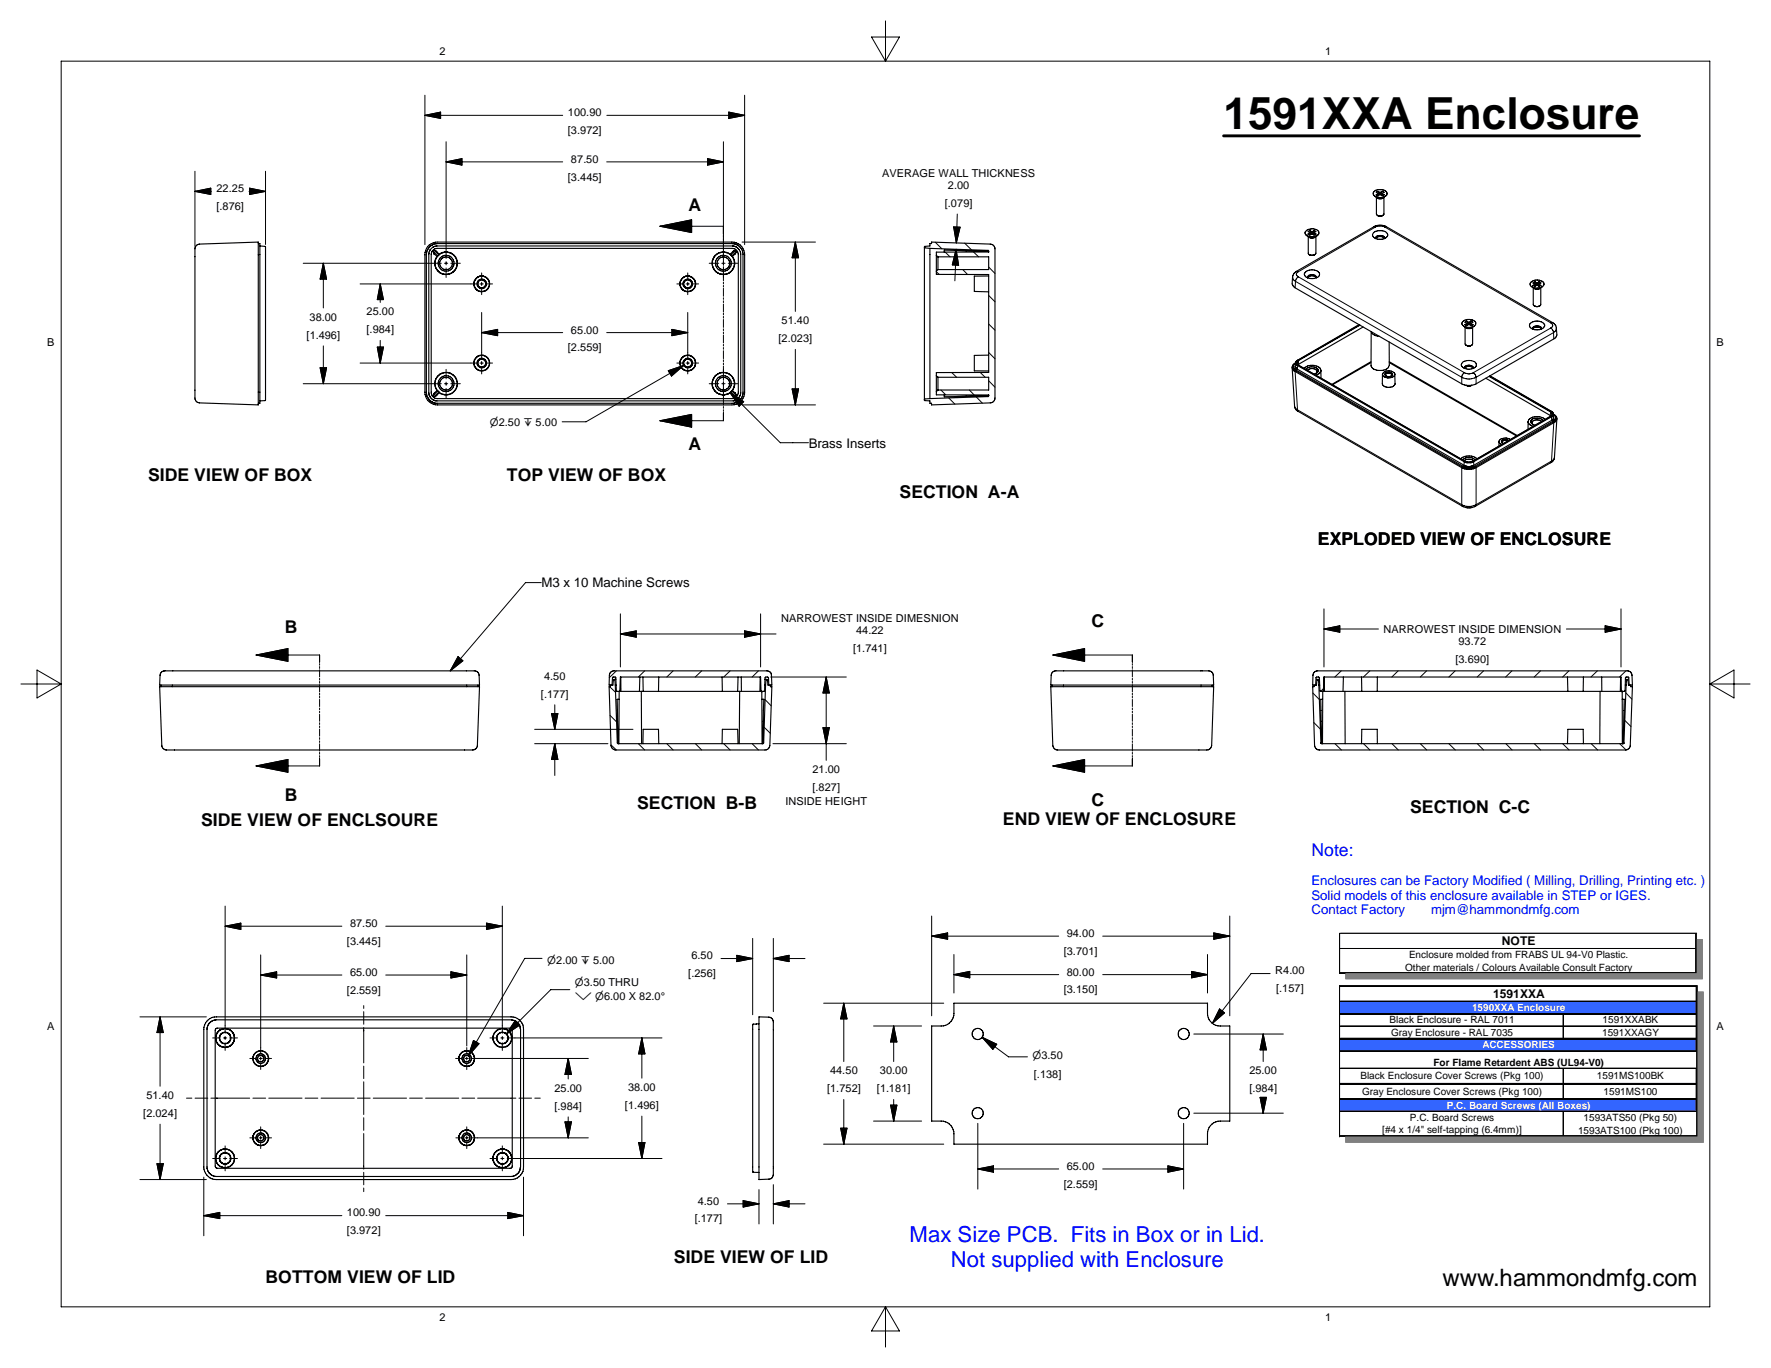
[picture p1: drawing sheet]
<svg xmlns="http://www.w3.org/2000/svg" width="279mm" height="216mm" viewBox="0 0 279 216" stroke-linecap="round" stroke-linejoin="round" font-family="sans-serif">
<g fill="none" stroke="#000" stroke-width=".18">
<path d="M31 38.8l.5-.3 9.2-.3v25.7l-9.2-.3a.99 .99 0 0 1-.7-1.3v-23zM40.7 38.4h.3v25.2h-.3M41 38.8l.9 .2v24.1l-.9 .2M67.5 38.9l.8-.6 .7-.1h46.5a1.97 1.97 0 0 1 2 2v21.7a1.97 1.97 0 0 1-2 2h-46.5a2.01 2.01 0 0 1-2-2v-21.7l.2-.7zM67.7 39l.8-.5 .5-.1h46.5a1.77 1.77 0 0 1 1.7 1.8v21.7a1.69 1.69 0 0 1-1.7 1.7h-46.5a1.73 1.73 0 0 1-1.7-1.6v-21.9l.1-.5zM67.9 39.3l.3-.3 .7-.2h46.6a1.37 1.37 0 0 1 1.4 1.4v21.7a1.34 1.34 0 0 1-1.4 1.4h-46.5a1.34 1.34 0 0 1-1.4-1.4v-21.8zM68.2 39.6l.4-.3 .4-.1h46.5a.99 .99 0 0 1 1 1v21.7l-.3 .6a.8 .8 0 0 1-.7 .4h-46.5l-.4-.1-.4-.3-.2-.6v-21.7zM68.3 39.6l.7 .8M68.3 39.6l.2 .4M68.5 39.5l-.2 .1M68.5 39.5l.3 .1 .5 .5M68.5 39.5l.7 .7"/>
<path d="M115.6 39.7h.1M115.6 39.7l-.4 .4M116 39.5l-.4 .2M116 39.5l.2 .1M116 39.5l-.7 .7M116.2 39.6l-.2 .4M116.2 39.6l-.8 .8M145.8 39.1v23.9M145.8 39.1l.9 .1M145.9 38.9l-.1 .2M145.9 38.9l.8-.1v-.4h.3v-.2l9.2 .3 .4 .1 .3 .3 .1 .4v23.5l-.2 .6-.6 .2-9.2 .3v-.3h-.3v-.3l-.8-.1-.1-.2M145.9 38.9h.1"/>
<path d="M146.7 39.2v23.7M146.7 39.2l9.2 .3 .1 .3M156 39.8l-.1-.2-6.9-.1v.3M156 39.8h-8.3v.5M206.1 37.1a1.08 1.08 0 0 0 1.8 0M206.1 36.4a1.38 1.38 0 0 1 2 .2 .89 .89 0 0 1-1.2 .8l-.5-.1-.4-.3a.36 .36 0 0 1 .1-.6zM206.4 36.9l.3 .2 .3-.2 .3 .2 .3-.2M206.4 37.4v2.6l.2 .2 .5 .1M206.7 36.4l.3 .4M206.7 36.4l-.3 .2 .3 .1M206.7 36.4l.3 .2M206.7 36.7v.3l-.3-.1"/>
<path d="M206.7 36.7l-.3 .2M206.9 36.7h.1M207 36.8h.1M207 36.6v.2M207.1 36.7h.1M207.1 36.7l-.1 .1M207.2 36.6l-.1 .1M207.2 36.6h.1M207.3 36.7v.3l.3-.1M207.3 36.5h-.1M207.3 36.7l.3 .2M207.3 36.4l-.1 .2"/>
<path d="M207.3 36.4l-.3 .2M207.3 36.4l.3 .2-.3 .1M207.6 37.4v2.6l-.1 .2-.3 .1M216.7 36.7a1.74 1.74 0 0 1 2.2 .2 .79 .79 0 0 1-1 .9 1.06 1.06 0 0 1-1.4-.8zM216.8 30.2a1.55 1.55 0 0 1 2 .2 .77 .77 0 0 1-1 .8l-.9-.3-.2-.2zM216.8 30.9a1.06 1.06 0 0 0 1.8 0M217 37.6a.95 .95 0 0 1 1.4 0 .64 .64 0 0 0-1-.4l-.3 .1v.3M217.1 30.7l.2 .1M217.1 30.7l.3 .2 .3-.2 .4 .2 .3-.2M217.1 31.1v2.7l.3 .2M217.3 30.8h.1M217.4 34l.3 .1 .4-.1"/>
<path d="M217.4 30.2l.2 .3M217.4 30.2l.3 .2M217.4 30.2l-.3 .2 .3 .2M217.4 30.6v.2h-.1M217.4 30.6l-.3 .1M217.6 30.5h.1M217.6 30.5l.1 .1M217.7 30.4v.2M217.8 30.6h.1M217.8 30.6h-.1M217.8 30.5v.1M217.8 30.5h.1"/>
<path d="M218 30.3v.1M218 30.6v.2l.4-.1M218 30.6l.4 .1M218.1 30.2l.3 .2-.4 .2M218.1 30.2l-.3 .3M218.1 30.2l-.4 .2M218.3 31.1v2.8l-.4 .2-.5-.1M68.5 40h.1M68.5 40l.5 .5M69 40.4v.1M69.2 40.2l-.2 .2M69.3 40.1l-.1 .1"/>
<path d="M69.3 40.1a1.78 1.78 0 0 1 2.8 1 1.78 1.78 0 0 1-2 2.2 1.78 1.78 0 0 1-1.1-2.8M74.8 44.8l.1 .5 .3 .4M75.7 43.6a1.28 1.28 0 0 0-.9 1.2M75.9 43.6a1.24 1.24 0 0 1 1.3 1.5 1.24 1.24 0 0 1-1.8 .8M107.7 58.3a1.21 1.21 0 0 1 .3-2.1 1.21 1.21 0 0 1 1.7 1.1 1.21 1.21 0 0 1-1.7 1.1 1.25 1.25 0 0 1-.3-2 1.25 1.25 0 0 1 2 .3 1.25 1.25 0 0 1-1 1.8l-.8-.1M115.2 40.1l.1 .1M115.2 40.1a1.78 1.78 0 0 0-2.8 1.1 1.78 1.78 0 0 0 2.1 2.1 1.78 1.78 0 0 0 1-2.8M115.3 40.2l.1 .2M115.4 40.4l.1 .1M116 40l-.5 .5M116 40h.1M147.7 59.3v2.5"/>
<path d="M147.7 40.3v2.5M147.7 42.8v.5h8.3v15.5h-8.3v.5M147.7 40.3l.3 .2M147.7 59.3l.3 .2M148 40.5v2M148 59.5v2.1M148 59.5h8v2.1h-8M148 40.5h8v2h-8M148 42.5l-.3 .3M156 43.6h-2.3v2.4l2.3 .1M156 56l-2.3 .1v2.4h2.3M203.9 58l.3 6.1a1.05 1.05 0 0 0 .6 .8l25.9 15a2.12 2.12 0 0 0 2 0l11.9-6.9a1.01 1.01 0 0 0 .6-.8l.4-6.1"/>
<path d="M204.1 57.8l.1 .5M204.2 58.3h.1M204.2 58.3l27 15.6h.9l.6-.2 12.3-7.1M204.2 43.1l13-7.5a2.18 2.18 0 0 1 1.5 .2l26.3 15.1a1.05 1.05 0 0 1 .5 .9l.1 1-.3 .6-12.4 7.2a2.62 2.62 0 0 1-2.3 0l-26.3-15.2-.3-.2-.1-.5v-1.1zM204.3 57.8l.1 .2M204.3 57.8h.1M204.4 57.3a.7 .7 0 0 0-.5 .6 .7 .7 0 0 0 .4 .7l26.3 15.2a2.62 2.62 0 0 0 2.3 0l12.2-7.1a.68 .68 0 0 0 .5-.6 .68 .68 0 0 0-.5-.7M204.4 58h.1M204.4 58l.1 .1M204.4 57.3a.6 .6 0 0 0-.3 .6 .6 .6 0 0 0 .4 .5l26.5 15.3a1.99 1.99 0 0 0 1.7-.1l12.4-7.2 .3-.3M204.4 57.3l-.1 .5M204.5 58.1h.1"/>
<path d="M204.5 58.1l.1 .2M204.6 57.3l.2 .3 26.3 15.2a1.6 1.6 0 0 0 1.3 0l12.3-7.2 .2-.2M204.6 58.3h.1M204.6 58.3l26.4 15.2 .4 .1 1.1-.1 12.4-7.2M205.7 58.1a1.86 1.86 0 0 1 2.6 .2 .75 .75 0 0 1-.7 .9M206 42.9a1.53 1.53 0 0 1 2.2 .3 .99 .99 0 0 1-1.3 .8l-.9-.3a.45 .45 0 0 1 0-.8zM206 58.3a1.31 1.31 0 0 1 2 .1l-.1 .4-.6 .2M206.3 58.4a.99 .99 0 0 1 1.5 .2l-.2 .3M206.3 43.8a.95 .95 0 0 1 1.4 0M206.3 43.9a.72 .72 0 0 1 .7-.6 .72 .72 0 0 1 .7 .6M206.5 40.2l.5 .1 .4-.1M208.4 58.5v1.2"/>
<path d="M214.4 51.2l-9.8 5.7-.2 .4M215.1 51.6l-10.3 6M217.6 53.1l-.9-.3-.4-.5v5.4a1.55 1.55 0 0 0 2 .7l.6-.3 .3-.4v-3.7M218.1 59.1v1.5a1.16 1.16 0 0 0 2 0l-.1-1.5M218.3 58.8a1.27 1.27 0 0 1 1.7 .2 .89 .89 0 0 1-1.1 .6l-.7-.3a.33 .33 0 0 1 .1-.5zM218.7 59.3l-.2-.2a.66 .66 0 0 1 .6-.4 .66 .66 0 0 1 .6 .4l-.2 .2M218.7 59.3l.3 .1 .5-.1M218.7 59.3l-.1-.1a.53 .53 0 0 1 .5-.3 .53 .53 0 0 1 .5 .3l-.1 .1M230.7 57.2a1.68 1.68 0 0 1 2.2 .2v.1a1.05 1.05 0 0 1-1.3 .8l-.2-.1a.62 .62 0 0 1-.7-.3 .62 .62 0 0 1 0-.7zM230.8 50.8a1.44 1.44 0 0 1 2 .2 1.08 1.08 0 0 1-1.5 .6l-.4-.2a.41 .41 0 0 1-.1-.6zM230.9 51.4a1.09 1.09 0 0 0 1.7 0M231.1 51.2l.3 .2 .4-.2 .3 .2 .3-.2"/>
<path d="M231.1 51.6v2.6a.67 .67 0 0 0 1.2 0v-2.6M231.2 57.8a.87 .87 0 0 1 1.2 .2v.1a.85 .85 0 0 0-1.3 0zM231.3 54.5l.3 .1 .6-.1M231.4 50.7l.1 .1M231.4 50.7l.4 .2M231.4 50.7l-.3 .1 .3 .2M231.4 51v.3l-.3-.1M231.4 51l-.3 .2M231.5 50.8h.1M231.5 50.8l.1 .1M231.6 50.9v.1M231.6 50.9h.1"/>
<path d="M231.6 51h.1M231.7 51v.1M231.7 51.1h.1M231.8 50.9v.2M231.8 51v.1M231.8 51.1h.1M231.8 51h.1M231.9 51h.1M231.9 50.9l-.1 .1M231.9 50.9h.1M232 51v.3h.1M232 51l.4 .2"/>
<path d="M232.1 50.7l-.2 .2M232.1 50.7l.3 .1-.4 .2M232.1 50.7l-.3 .2M232.2 51.3h-.1M232.4 51.2l-.2 .1M234.4 59.7l10.3 6M235.1 59.3l9.8 5.7 .2 .3v.8M241.5 51a1.55 1.55 0 0 1 2.2 .3 1.35 1.35 0 0 1-2.1 .6l-.3-.5zM241.5 44.5a1.52 1.52 0 0 1 2 .1 .67 .67 0 0 1-.7 .8 1.08 1.08 0 0 1-1.4-.6zM241.6 45.2a1.08 1.08 0 0 0 1.8 0M241.8 51.9a.88 .88 0 0 1 1.4 0M241.8 51.9a.69 .69 0 0 1 1.1-.4 .29 .29 0 0 1 .3 .4"/>
<path d="M241.9 45l.3 .2 .3-.2 .3 .2 .3-.2M241.9 45.4v2.6a.66 .66 0 0 0 .6 .4 .66 .66 0 0 0 .6-.4v-2.6M242.2 44.5l.2 .3M242.2 44.5l.3 .2M242.2 44.5l-.3 .2 .3 .1M242.2 44.8v.3l-.3-.1M242.2 44.8l-.3 .2M242.3 44.6v.1M242.3 44.7h.1M242.4 44.8l.1 .1M242.4 44.8h.1M242.4 44.9h.1"/>
<path d="M242.5 44.9h.1M242.5 44.7v.2M242.5 44.8h.1M242.6 44.7h.1M242.7 44.7h.1M242.8 45.1h.1M242.8 44.8l.3 .2M242.8 44.8v.3M242.8 44.5l-.2 .3M242.8 44.5l.3 .2-.3 .1M242.8 44.5l-.3 .2M242.9 48.3l-.4 .1-.4-.1"/>
<path d="M243.1 45l-.3 .1M68.3 62.4l.2 .2M69 61.6l-.5 .5-.2 .3M69 61.6a1.77 1.77 0 0 1 .8-2.7 1.77 1.77 0 0 1 2.3 1.6 1.77 1.77 0 0 1-2.2 1.8M69 61.6v.1M69 61.7l.2 .2M69 61.7l-.7 .7M69.2 61.9h.1M69.2 61.9l-.7 .7M69.2 61.9l.1 .1M69.3 62l-.5 .5-.3 .1M69.3 62l.6 .2"/>
<path d="M69.6 62.1a1.75 1.75 0 0 1-.5-2.8 1.75 1.75 0 0 1 2.8 .5 1.75 1.75 0 0 1-1.4 2.5l-.6-.1M115.2 62l.5 .5 .3 .1M115.2 62l.1-.1 .7 .7M115.4 61.7a1.75 1.75 0 0 0-.8-2.8 1.75 1.75 0 0 0-2.2 1.8 1.75 1.75 0 0 0 2.5 1.4l.3-.1M115.4 61.7l-.2 .3M115.4 61.7l.8 .7M115.5 61.6l-.1 .1M115.5 61.6a1.78 1.78 0 0 0-1-2.8 1.78 1.78 0 0 0-2.1 2.1 1.78 1.78 0 0 0 2.8 1.1M115.5 61.6l.5 .4M116 62h.1M116 62l.2 .4M116.2 62.4l-.2 .2"/>
<path d="M145.8 63h.1M146.7 62.9l-.9 .1M147.7 61.8v.5h8.3v.2l-.1 .1-9.2 .3M148 61.6l-.3 .2M149 62.3v.3l6.9-.2M155.9 62.4h.1M156 62.4h-.1M230.5 72.4a1.99 1.99 0 0 1 2.5 0M230.8 72.6a1.27 1.27 0 0 1 1.9 0M231 72.7a1.14 1.14 0 0 1 1.5 0M231.3 60.8h.1M231.3 60.8a.84 .84 0 0 0 .9 0"/>
<path d="M232.2 60.8h.1M236.5 69.7l.1 .3 .3 .1M236.5 69.7v.7M237.8 69.6a.51 .51 0 0 0-.8 .2v.2M238 69.6a.7 .7 0 0 0-1.1 .1l.3 .3M238.3 69.4a1.24 1.24 0 0 0-1.8 .3M241.1 66.5v1.2M243.2 66.5a1.04 1.04 0 0 0-1.5 .2l.2 .3M243.4 66.4a1.31 1.31 0 0 0-1.9 0v.2l.1 .2 .6 .3M243.7 66.2a1.92 1.92 0 0 0-2.5 .1 .73 .73 0 0 0 .7 1M244.9 66.3h.1M245 66.2h.1"/>
<path d="M245 66.2l-.1 .1M245 66.6h.1M245.1 66.1h.1M245.1 66.1l-.1 .1M245.1 65.4h.1M245.1 65.4l.3 .3v.4M245.3 66.4l-.3 .2M245.3 66.4h.1M245.4 66.3l-.1 .1M245.4 66.1l-.1 .2M245.4 65.9v.2M25.2 108.4h50.4l-.3 9.2a.96 .96 0 0 1-1.3 .8h-47.4a.86 .86 0 0 1-1.1-.8z"/>
<path d="M25.4 108.1v.3M25.5 106.1l.5-.2h48.5a.87 .87 0 0 1 1.1 .7v1.5h-50.4l.1-1.7zM75.4 108.1v.3M96.3 108.1v.3h-.2l.3 9.2 .2 .6 .6 .2 23.7-.1 .3-.1 .3-.6 .3-9.2h-.3v-.3M96.6 108.1v-1.1l.2-.2h.2l.2 .2v1.1M96.8 107.3l-.1 .8h-.6l.1-1.7 .2-.3 .5-.2h24.1l.3 .1a.62 .62 0 0 1 .4 .6l.1 1.5h-.6l-.1-.8M96.8 107.3h.1M96.9 107.2h.3M96.9 107.2l-.1 .1M96.9 107.2l.2 .9M97.1 108.1h.1M97.1 108.1l.3 9.1 .1 .2h22.9l.1-.2 .3-9.1"/>
<path d="M97.2 108.1l.1 1h.4M97.7 110.4h-.3l.1 6.9 .1 .1M97.7 109.1h.1l.1-2.3h22.1l.1 2.3h.1M97.7 109.1h3.5M97.7 109.1l-.1 8.3M97.9 106.8l.1 2.3M100.9 106.8v2.3M101.2 109.1v8.3M101.2 109.1h.3M101.4 117.4l.1-2.3h2.4v2.3M101.4 106.8l.1 2.3M101.5 109.1h2.4"/>
<path d="M103.9 109.1h10.1M103.9 106.8v2.3M113.9 117.4l.1-2.3h2.4v2.3M113.9 106.8l.1 2.3M114 109.1h2.4M116.4 109.1h.3M116.4 106.8v2.3M116.7 109.1h3.5M116.7 109.1l-.1 8.3M116.9 106.8l.1 2.3M119.9 106.8v2.3M120.2 110.4h.3l-.3 7"/>
<path d="M120.2 109.1h.1M120.2 109.1v8.3M120.6 108.1h.2M120.6 108.1l.1-1.1 .1-.2h.3l.1 .2 .1 1.1M120.6 108.1v1h-.4M120.7 107.2h.2M120.9 107.2l.2 .1M120.9 107.2l-.1 .9M121.1 107.3h.1M165.8 108.4h25.7l-.3 9.2a.97 .97 0 0 1-1.4 .8h-22.6a.87 .87 0 0 1-1.1-.8zM166 108.1v.3M166.1 106.1l.5-.2h23.7a.87 .87 0 0 1 1.1 .7l.1 1.5h-25.7l.1-1.7z"/>
<path d="M191.2 108.1v.3M207.3 108.1v.3h-.2l.3 9.2 .2 .6 .6 .2 48.4-.1 .5-.3 .1-.4 .3-9.2h-.2v-.3M207.6 108.1v-1.1l.2-.2h.2l.2 .2v1.1M207.8 107.3h.1M207.9 107.2h.1M207.9 107.2l-.1 .1M207.9 107.2l.2 .9M207.9 107.2h.3M208.1 108.1h.1M208.1 108.1l.3 9.1 .1 .2h47.6l.1-.1 .3-9.2M208.2 108.1l.1 1h.4M208.7 110.4h-.3l.1 6.9 .1 .1"/>
<path d="M208.7 109.1h.1l.1-2.3h46.8l.1 2.2 .1 .1M208.7 109.1h3.5M208.7 109.1l-.1 8.3M208.9 106.8l.1 2.3M211.9 106.8v2.3M212.2 109.1h2.6M212.2 109.1v8.3M214.8 117.4v-2.3h2.5v2.3M214.8 106.8v2.3M214.8 109.1h2.5M217.3 109.1h30.1M217.3 106.8v2.3"/>
<path d="M247.3 117.4l.1-2.3h2.4v2.3M247.3 106.8l.1 2.3M247.4 109.1h2.4M249.8 109.1h2.6M249.8 106.8v2.3M252.4 109.1h3.5M252.4 109.1v8.3M252.7 106.8v2.3M255.7 106.8l-.1 2.3M255.9 110.4h.3l-.1 6.9M255.9 109.1h.1M255.9 109.1v8.3"/>
<path d="M256.1 117.3h.1M256 117.3v.1M256.4 108.1h.1M256.4 108.1v1h-.5M256.4 108.1v-1.1l.2-.2h.2l.2 .2v1.1M256.4 107.2h.3M256.6 107.3h.1M256.6 107.3l-.1 .8M256.7 107.2l.1 .1 .1 .8h.6v-1.7l-.2-.3-.4-.2h-49l-.5 .2-.2 .3-.1 1.7h.6l.1-.8M256.7 107.2l-.1 .1M150.5 158.3h40a4 4 0 0 0 .3 2.6l.2 .3a1.86 1.86 0 0 0 1.5 .7h1.5v15a3.9 3.9 0 0 0-2.5 .3 1.96 1.96 0 0 0-1 1.7v1.7h-40a3.8 3.8 0 0 0-.3-2.7 1.9 1.9 0 0 0-1.7-1h-1.5v-15a3.9 3.9 0 0 0 2.5-.2l.5-.5a1.95 1.95 0 0 0 .5-1.3zM32.6 161.2a1.93 1.93 0 0 1 1.6-.7h46.4a1.93 1.93 0 0 1 2 2v21.7a1.96 1.96 0 0 1-2 2h-46.4a2 2 0 0 1-2-2v-21.7l.1-.7z"/>
<path d="M33 161.5l.6-.4 .5-.1h46.5a1.6 1.6 0 0 1 1.5 1.5v21.7a1.51 1.51 0 0 1-1.4 1.5h-46.6a1.57 1.57 0 0 1-1.4-1.5v-21.9zM34.1 162.3h.2h46.3l.2 .3v21.6l-.3 .2h-46.3l-.2-.4v-21.4zM34.4 162.8a1.49 1.49 0 0 0 .2 2.2 1.49 1.49 0 0 0 2.1-.4M34.7 162.6a1.47 1.47 0 0 1 1.8 .1 1.47 1.47 0 0 1 .3 1.8M40.2 166.3a1.2 1.2 0 0 1 2 .1 1.2 1.2 0 0 1-.9 1.8 1.2 1.2 0 0 1-1.3-1.4 1.24 1.24 0 0 1 1.9-.7 1.24 1.24 0 0 1 0 2 1.24 1.24 0 0 1-1.9-.6 1.17 1.17 0 0 1 0-1M74.8 179.8a1.25 1.25 0 0 0-1.5-1.4 1.25 1.25 0 0 0-.7 1.9 1.25 1.25 0 0 0 2.1 0 1.23 1.23 0 0 0-.7-1.9 1.23 1.23 0 0 0-1.6 1.3 1.23 1.23 0 0 0 1.8 1l.4-.4 .2-.5M80.1 162.6a1.46 1.46 0 0 0-2.3 .8 1.46 1.46 0 0 0 1.6 1.8 1.46 1.46 0 0 0 1.1-2.2 1.5 1.5 0 0 0-2.3-.2 1.5 1.5 0 0 0 .2 2.3 1.5 1.5 0 0 0 2.2-.7l.2-.6a1.31 1.31 0 0 0-.5-1M119.7 161.6h-.5a.43 .43 0 0 0-.5 .2 .43 .43 0 0 0 0 .5v22.6l.2 .1h.8M119.7 160.5h1.6a.99 .99 0 0 1 .7 1.3v23.2a.9 .9 0 0 1-.7 1.1l-1.6 .1zM34.2 183.5a1.48 1.48 0 0 1 1.4-2.1 1.48 1.48 0 0 1 1.2 2.1 1.48 1.48 0 0 1-2.5 .2 1.5 1.5 0 0 1 .9-2.3 1.5 1.5 0 0 1 1.8 1.8 1.5 1.5 0 0 1-2.3 .9l-.4-.5M80.6 183.5a1.46 1.46 0 0 0-1.4-2.1 1.46 1.46 0 0 0-1.3 2.1 1.46 1.46 0 0 0 2.5 .2 1.49 1.49 0 0 0-.8-2.3 1.49 1.49 0 0 0-1.9 1.6 1.49 1.49 0 0 0 2.1 1.2l.7-.6"/>
<circle cx="70.4" cy="41.5" r="1.26"/>
<circle cx="70.4" cy="41.6" r="1"/>
<circle cx="70.4" cy="41.5" r="1.75"/>
<circle cx="76" cy="44.8" r="1.22"/>
<circle cx="76" cy="57.3" r=".75"/>
<circle cx="76" cy="57.3" r="1.21"/>
<circle cx="76" cy="44.8" r=".63"/>
<circle cx="76" cy="57.3" r=".63"/>
<circle cx="76" cy="44.8" r=".75"/>
<circle cx="76" cy="57.3" r="1.25"/>
<circle cx="108.5" cy="44.8" r=".63"/>
<circle cx="108.5" cy="44.8" r=".76"/>
<circle cx="108.5" cy="44.8" r="1.21"/>
<circle cx="108.5" cy="57.3" r=".62"/>
<circle cx="108.5" cy="44.8" r="1.25"/>
<circle cx="108.5" cy="57.3" r=".75"/>
<circle cx="114.1" cy="41.5" r="1.26"/>
<circle cx="114.1" cy="41.5" r="1.75"/>
<circle cx="114.1" cy="41.6" r="1.01"/>
<circle cx="70.4" cy="60.6" r="1.26"/>
<circle cx="70.4" cy="60.6" r="1"/>
<circle cx="114.1" cy="60.5" r="1.25"/>
<circle cx="114.1" cy="60.6" r="1"/>
<circle cx="35.5" cy="163.8" r=".92"/>
<circle cx="35.5" cy="163.8" r=".88"/>
<circle cx="35.5" cy="163.8" r="1.48"/>
<circle cx="41.1" cy="167.1" r=".49"/>
<circle cx="41.1" cy="179.6" r="1.21"/>
<circle cx="41.1" cy="167.1" r=".75"/>
<circle cx="41.1" cy="179.6" r="1.25"/>
<circle cx="41.1" cy="179.6" r=".51"/>
<circle cx="41.1" cy="179.6" r=".75"/>
<circle cx="73.6" cy="179.6" r=".51"/>
<circle cx="73.6" cy="167.1" r=".49"/>
<circle cx="73.6" cy="179.6" r=".77"/>
<circle cx="73.6" cy="167.1" r="1.21"/>
<circle cx="73.6" cy="167.1" r="1.25"/>
<circle cx="73.6" cy="167.1" r=".76"/>
<circle cx="79.3" cy="163.8" r=".87"/>
<circle cx="79.3" cy="163.8" r=".91"/>
<circle cx="154.2" cy="175.7" r=".88"/>
<circle cx="154.3" cy="163.2" r=".88"/>
<circle cx="186.7" cy="175.7" r=".88"/>
<circle cx="186.8" cy="163.2" r=".87"/>
<circle cx="35.5" cy="182.8" r=".87"/>
<circle cx="35.5" cy="182.8" r=".92"/>
<circle cx="79.2" cy="182.8" r=".91"/>
<circle cx="79.3" cy="182.8" r=".88"/>
</g>
<g fill="none" stroke="#000" stroke-width=".16">
<path d="M216.7 35.8h.3M217 35.8l-12.2 7.1M217 35.8l.6-.1 .8 .1M218.4 35.8l26.2 15.1M218.7 35.8h-.3M203.9 43.7l.1 .3 .4 .4M204.3 58.6l.4 6.1M204.4 44.4l-.1 1M204.4 44.4l26.2 15.1M204.4 57.3l.1 .2M204.5 57.5h.1M204.5 58.4v.1"/>
<path d="M204.5 57.5v.1M204.5 57.6h.1M204.5 42.8l.3 .1M204.6 57.6h.1M204.6 57.4h.1M204.6 57.4l.2 .2M204.6 57.6l.1 .1M204.6 57.1v.2M204.6 57.1h.1M204.7 57.6h.1M204.7 57.7h.1M204.7 57h.1"/>
<path d="M204.7 57.6v.1M204.7 57.7v.6M204.7 56.9h.1M204.7 57.7l26.3 15.2M204.7 56.9a.42 .42 0 0 0-.2 .3 .42 .42 0 0 0 .2 .4M204.7 57.7l26.3 15.1M204.8 57h.1M204.8 57.6l26.4 15.3h.7l.5-.1M204.8 56.9h.1M204.8 56.9l-.2 .2v.3M204.8 57.6h.1M204.8 56.9l-.2 .2"/>
<path d="M204.8 43.7l-.3 .4-.1 .3M204.8 42.9l-.3 .3 .1 .3 .2 .2M204.8 43.7l26.2 15.1M204.9 56.9v.8M204.9 56.9h-.1M214.5 51.3l-9.8 5.6M214.5 51.3l-9.7 5.6M214.6 51.3l-9.7 5.6M216.3 57.2l-6.1 3.5M216.3 57.1l-6.2 3.6M219.2 57.1l20.2 11.6M219.2 57.2l20 11.6"/>
<path d="M230.6 59.5a2.44 2.44 0 0 0 2.3 0M230.6 59.5v1.1M231 58.8l-.3 .4-.1 .3M231 58.8l.6 .2 .8-.2M232.4 58.8l.4 .4 .1 .3M232.9 59.5v1.1M234.9 59.4l9.7 5.6M235 59.4l9.6 5.5M235 59.3l9.7 5.6M244.6 50.9l.4 .4-.1 .3-.3 .2M244.6 51.8l.3 .2 .2 .5M244.6 51.8l-12.2 7"/>
<path d="M245 50.9h-.4M245.1 52.5v1M245.1 52.5l-12.2 7M245.5 51.8v.3l-.4 .4M204.2 64.1l.2 .3 .3 .3M204.7 64.7l.1 .2M204.7 64.7l25.9 15M230.6 79.7l.1 .2M230.6 79.7a2.44 2.44 0 0 0 2.3 0M230.6 73.8v5.9M230.8 73.6v.1M231 72.9l.5 .1h.6l.4-.1"/>
<path d="M231 72.9v.5M231 72.8l.6 .2h.5l.3-.2M231 72.8v.1M231.3 60.8h.1M231.4 60.8h.7M232.2 60.8h.1M232.4 72.8h.1M232.4 72.8l.1 .1M232.5 72.9v.5M232.7 73.6v.1M232.9 79.7l-.2 .2M232.9 73.8v5.9"/>
<path d="M244.6 65v.7M244.6 65h.1M244.6 65.7h.1M244.6 64.9l.3 .4v.1M244.6 64.9v.1M244.6 65.7l-12.2 7.1M244.7 65h.1M244.7 65v.1M244.7 65.1h.1M244.7 65.7l-12.3 7.1M244.7 64.9l.3 .3M244.7 64.9h.1"/>
<path d="M244.7 65.7l.1 .1M244.8 65.8v.5M244.8 65.1v.1M244.8 65.8h.1M244.8 65.8l-12.3 7.1M244.8 72.8l-.2 .2M244.8 72.8l-11.9 6.9M244.8 65.2l.1 .2M244.8 65.2h.1M244.8 65.7v.1M244.8 65.7h.1M244.9 65.4l-.3 .3"/>
<path d="M244.9 65.7h.1M244.9 65.4h.1M245 65.2h.1M245 65.6h.1M245 65.6l-.1 .1M245 65.2v.3l-.3 .2M245 65.5v.1M245 65.5h.1M245 66.5v.1M245.1 65.3l-.1 .2M245.1 66.7l-.3 6.1M245.2 72.2l-.1 .3-.3 .3"/>
</g>
<g fill="#3365ff">
<path d="M211.4 158.1h56.3v1.9h-56.3z"/>
<path d="M211.4 163.9h56.3v2h-56.3z"/>
<path d="M211.4 173.5h56.3v2h-56.3z"/>
</g>
<g fill="none" stroke="#000" stroke-width=".16">
<path d="M211.3 147.3v2.5M211.3 155.6v10.4M211.4 147.3v2.5M211.4 155.6v10.4M211.5 155.6h56.1v4.3M211.5 147.3h56.2M211.5 147.4h56.2M211.5 149.7h56.2M211.5 149.8h56.2M211.5 155.6h56.1M211.5 158h56.1M211.5 158.1h56.1"/>
<path d="M211.5 159.9h56.2M267.7 155.6v4.3M211.3 168.6v2.4h56.3M211.3 171.2v8.2M211.4 168.6v2.4M211.4 171.2v8.2M211.5 161.9h56.2M211.5 162h56.2M211.5 163.9h56.1M211.5 165.8h56.2M211.5 165.9h56.2M211.5 168.6h56.2"/>
<path d="M211.5 173.4h56.1M211.5 175.4h56.2M211.5 179.3h56.2M211.5 179.4h56.2M246.6 160.1v3.9M246.6 168.7v2.3M246.6 171.2v2.4M246.6 175.5v3.9M246.7 160.1v3.9M246.7 168.7v2.3M246.7 171.2v2.4M246.7 175.5v3.9"/>
<path d="M267.6 160.1v5.7M267.6 168.7v6.7M267.7 160.1v3.8M267.7 168.7v4.7"/>
</g>
<path d="M267.6 163.9h.1v1.9h-.1zM267.6 173.4h.1v2h-.1z" fill="#000"/>
<path d="M211.3 171.1h56.3M211.5 160h56.2M211.5 163.9h56.1M211.5 173.5h56.1" fill="none" stroke="#000" stroke-width=".17"/>
<path d="M211.3 155.6v23.7h56.4v-23.7zM211.3 155.6v23.7h1v1h56.5v-23.8h-1.1v-.9z" fill-rule="evenodd" fill="#808080"/>
<path d="M211.3 155.6h56.4v23.7h-56.4zM211.3 147.3h56.3v6.3h-56.3z" fill="none" stroke="#000" stroke-width=".16"/>
<path d="M211.3 147.3v6.2h56.3v-6.2zM211.3 147.3v6.2h1v1h56.3v-6.3h-1v-.9z" fill-rule="evenodd" fill="#808080"/>
<path d="M211.3 147.3h56.3v6.2h-56.3z" fill="none" stroke="#000" stroke-width=".16"/>
<path d="M211.3 155.6v23.7h56.4v-23.7zM211.3 155.6v23.7h1v1h56.5v-23.8h-1.1v-.9z" fill-rule="evenodd" fill="#808080"/>
<path d="M211.3 155.6h56.4v23.7h-56.4zM211.3 147.3h56.3v6.3h-56.3z" fill="none" stroke="#000" stroke-width=".16"/>
<path d="M211.3 147.3v6.2h56.3v-6.2zM211.3 147.3v6.2h1v1h56.3v-6.3h-1v-.9z" fill-rule="evenodd" fill="#808080"/>
<path d="M211.3 147.3h56.3v6.2h-56.3z" fill="none" stroke="#000" stroke-width=".16"/>
<path d="M211.3 155.6v23.7h56.4v-23.7zM211.3 155.6v23.7h1v1h56.5v-23.8h-1.1v-.9z" fill-rule="evenodd" fill="#808080"/>
<path d="M211.3 155.6h56.4v23.7h-56.4zM211.3 147.3h56.3v6.3h-56.3z" fill="none" stroke="#000" stroke-width=".16"/>
<path d="M211.3 147.3v6.2h56.3v-6.2zM211.3 147.3v6.2h1v1h56.3v-6.3h-1v-.9z" fill-rule="evenodd" fill="#808080"/>
<g fill="none" stroke="#000" stroke-width=".16">
<path d="M9.7 9.7h260v196.5h-260zM67 18.2h21.8M67 18.2l2.5-.5v1zM67 15v23.6M95.7 18.2h21.8M115 17.7l2.5 .5-2.5 .5zM117.5 15v23.6M137.5 5.8h4.4l-2.2 3.9zM139.7 3.3v6.4M30.8 30.2h2.5M30.8 30.2l2.5-.5v1zM30.8 27v11.9"/>
<path d="M39.3 30.2h2.6M39.4 29.7l2.5 .5-2.5 .5zM41.9 27v11.6M70.4 25.5h18.4M70.4 25.5l2.5-.5v1.1zM70.4 22.4v18.4M95.7 25.5h18.4M104.1 35.7h10M104.1 35.7l5-1v2zM111.6 25l2.5 .5-2.5 .6zM114.1 22.4v19.5M117.1 38.2h11.6"/>
<path d="M125.5 38.2v10.9M125.5 38.2l.5 2.5h-1zM147.6 38.2l1 1.1M149.1 39.8l.8 .7M150.5 35.8l1 .1-.6 2.4zM150.8 39.3l-.2 5M150.8 39.3l.4 2.6-1-.1zM151 33.8l-.1 4.5M152.2 38.4l1 1M153.6 39.8l.8 .7M47.8 41.6h21.8M50.5 58h1l-.5 2.6z"/>
<path d="M51 41.6v7M51 54.6v6M51 41.6l.5 2.4h-1zM56.8 44.8h18.5M56.8 57.3h18.5M59.5 54.8h1l-.5 2.5zM60 44.8v2.9M60 53.7v3.6M60 44.8l.5 2.5h-1zM70.1 41.6h.5M70.4 41.3v.5M70.4 42.3v1.5"/>
<path d="M70.4 58.3v1.5M71.1 41.6h1.5M75.7 44.8h.5M75.7 57.3h.5M76 43.1v.9M76 44.6v.5M76 45.6v.9M76 49.3v7.2M76 57v.6M76 58v1M76 52.5h12.8M76 52.5l2.5-.5v1z"/>
<path d="M76.8 44.8h.9M76.8 57.3h.9M95.7 52.5h12.8M105.4 58.5l2.4-.8-1.9 1.7zM106 52l2.5 .5-2.5 .5zM106.8 44.8h.9M106.8 57.3h.9M107.8 57.7l-15.3 8.9h-3.8M108.2 44.8h.6M108.2 57.3h.6M108.5 43.1v.9M108.5 44.6v.5"/>
<path d="M108.5 45.6v.9M108.5 49.3v7.2M108.5 57v.6M108.5 58v1M109.2 44.8h1M109.2 57.3h1M111.9 41.6h1.5M113.9 41.6h.5M114.1 42.1v2.2M114.1 44.5v.3M114.1 45v.3M114.1 45.5v1.3"/>
<path d="M114.1 47v.2M114.1 47.5v.3M114.1 48v1.2M114.1 49.4v.3M114.1 49.9v.3M114.1 50.4v1.3M114.1 51.9v.3M114.1 52.4v.3M114.1 52.9v1.2M114.1 54.4v.2M114.1 54.8v.3M114.1 55.4v1.2"/>
<path d="M114.1 56.8v.3M114.1 57.3v.3M114.1 57.8v2.2M114.9 41.6h1.5M125.5 55.1v8.8M147.7 42.9l.5 .4M150.2 58.8l.7 .7M151.9 42.5l.8 .8M154.6 58.8l.8 .7M156 55.6l1 1M156 51.1l1 1M156 46.6l1 1"/>
<path d="M156 42.1l1 1.1M47.8 60.6h21.8M70.1 60.6h.5M70.4 60.3v.5M70.4 61.3v1.5M71.1 60.6h1.5M104.1 66.4l5-1v2zM111.9 60.6h1.5M113.9 60.6h.5M114.1 60.2v3.7M114.1 64.2v.2M114.1 64.7v.2"/>
<path d="M114.1 65.2v1.2h-10M114.9 60.6h1.5M115.2 62l7.9 7.9h4.5M115.2 62l2.1 1.4-.7 .7zM117.1 63.9h11.6M125 61.4h1l-.5 2.5zM148.4 61.6l.8 .7M149.7 62.8l.9 1M152.9 61.6l.8 .7M154 62.7l1 .9M156 60.1l1 1M85.4 91.9h-2.5l-11.9 14"/>
<path d="M97.9 96.9v8.4M117.5 99.6l2.5 .5-2.5 .5zM120 96.9v8.4M208.9 99.3h8.6M208.9 99.3l2.5-.5v1zM208.9 96.1v9.2M247.1 99.3h8.6M253.2 98.8l2.5 .5-2.5 .5zM255.7 96.1v9.2M3.3 107.9h6.4M5.8 105.7l3.9 2.2-3.9 2.3zM40.4 103.4h10v1.1"/>
<path d="M40.4 103.4l5-1v2zM50.4 104.7v.3M50.4 105.2v.3M50.4 105.7v1.1M50.4 107.1v.2M50.4 107.5v.3M50.4 108.1v1.1M50.4 109.4v.3M50.4 109.9v.3M50.4 110.4v1.1M50.4 111.7v.3M50.4 112.2v.3"/>
<path d="M50.4 112.7v1.1M50.4 114.1v.2M50.4 114.6v.2M50.4 115.1v1.1M50.4 116.4v.3M50.4 116.9v.3M50.4 117.4v1.1M50.4 118.7v.3M50.4 119.3v.2M50.4 119.7v1.2h-10M72.3 103.6l.7 .7-2 1.6zM84.3 117.4h11.6"/>
<path d="M84.3 115.1h15.6M87 112.6h1l-.5 2.5zM87.5 111.2v3.9M87.5 117.4v5M87.5 117.4l.5 2.5h-1zM96.2 108.4l.9 .9M96.2 112.9l1.1 1M96.4 117.6l.8 .8M97.2 105.9l-1.1 1.1M97.9 100.1h24.5M97.9 100.1l2.5-.5v1zM100.7 117.4l1 1"/>
<path d="M101.7 105.9l-1 .9M105.2 117.4l1 1M106.2 105.9l-1 .9M109.7 117.4l1 1M110.7 105.9l-1 .9M114.2 117.4l1 1M115.2 105.9l-1 .9M118.7 117.4l1 1M119.7 105.9l-1 .9M120.5 114.8l1 .9M120.7 110.4l1 1M121.6 106.8h11.9"/>
<path d="M121.9 117.4h11.6M129.8 114.9h1l-.5 2.5zM130.3 106.8v13.2M130.3 106.8l.5 2.6h-1zM166.1 103.4h12.5v1.1M166.1 103.4l5-1v2zM178.6 119.7v1.2h-12.5M178.6 104.7v.3M178.6 105.2v.3M178.6 105.7v1.1M178.6 107.1v.2M178.6 107.5v.3"/>
<path d="M178.6 108.1v1.1M178.6 109.4v.3M178.6 109.9v.3M178.6 110.4v1.1M178.6 111.7v.3M178.6 112.2v.3M178.6 112.7v1.1M178.6 114.1v.2M178.6 114.6v.2M178.6 115.1v1.1M178.6 116.4v.3M178.6 116.9v.3"/>
<path d="M178.6 117.4v1.1M178.6 118.7v.3M178.6 119.3v.2M207.1 109.4l1.1 1M207.3 114l1 1.1M208.8 108.7l-.4 .4M210.6 117.4l1 1M211.6 105.9l-1 .9M215.1 117.4l1 1M216.1 105.9l-1 .9M219.6 117.4l1 1M220.6 105.9l-1 .9"/>
<path d="M224.1 117.4l1 1M225.1 105.9l-1 .9M228.6 117.4l1 1M229.6 105.9l-1 .9M233.1 117.4l1 1M234.1 105.9l-1.1 .9M237.6 117.4l.9 1M238.5 105.9l-1 .9M242.1 117.4l1 1M243 105.9l-1 .9M246.5 117.4l1 1M247.5 105.9l-1 .9"/>
<path d="M251 117.4l1.1 1M252 105.9l-1 .9M255.5 117.4l1 .9M256.3 113.7l1 1M256.5 109.3l1 1M256.5 105.9l-1 .9M269.7 107.9h6.4M269.7 107.9l3.9-2.2v4.5zM40.4 120.9l5-1v2zM166.1 120.9l5-1v2zM35.5 146.2h18.4M35.5 146.2l2.5-.5v1z"/>
<path d="M35.5 143v20.1M41.1 153.9h12.8M41.1 153.9l2.5-.5v.9zM41.1 150.7v15.6M57.4 158.7v.5M57.4 159.7v1.9M60.9 153.9h12.7M60.9 146.2h18.3M71.1 153.4l2.5 .5-2.5 .4zM73.6 150.7v14.4M76.8 145.7l2.4 .5-2.4 .5zM79.2 143v20.1"/>
<path d="M85.5 151.3h-2.7l-8.9 15.3M89.9 156.2h-3l-7 7M113.7 151.3h5M116.2 150.8l2.5 .5-2.5 .5zM118.7 148.1v12M122 151.3h5M122 151.3l2.5-.5v1zM122 148.1v11.6M129.9 158.3h19M133.1 158.3v9.2M133.1 158.3l.5 2.5h-1zM147 147.7h20"/>
<path d="M147 147.7l2.5-.5v1zM147 144.6v15.7M150.5 153.8h16.5M150.5 153.8l2.5-.5v1zM150.5 150.6v6.1M174 147.7h20M174 153.8h16.5M188 153.3l2.5 .5-2.5 .5zM190.5 150.6v6.1M191.5 147.2l2.5 .5-2.5 .5zM192.4 159.2l.8 .7-1.9 1.6zM194 144.6v15.7"/>
<path d="M200.4 153.6h-3l-6.1 7.9M211.3 147.3h56.3v6.2h-56.3zM22.1 160.5h10.5M25.3 160.5v10.9M25.3 177.4v8.8M25.3 160.5l.5 2.5h-1zM29.4 173.3h.9M30.8 173.3h2M33.3 173.3h6.1M33.5 163.8h1.3M35.3 163.8h.5M35.5 163.6v.5"/>
<path d="M35.5 164.6v1.2M36.2 163.8h1.3M39.4 179.6h1M39.4 167h1M39.9 173.3h2M40.9 179.6h.5M40.9 167h.5M41.1 166.8v.5M41.1 167.8v1M41.1 177.8v1M41.1 179.3v.5M41.9 179.6h.9"/>
<path d="M41.9 167h.9M42.4 173.3h5.2M48.1 173.3h2M50.7 173.3h5.2M56.4 173.3h2M57.4 162.2v5.5M57.4 168.3v1.9M57.4 170.7v5.2M57.4 176.4v2M57.4 178.9v5.6M58.9 173.3h5.2M64.6 173.3h2"/>
<path d="M67.1 173.3h5.3M71.9 167h1M71.9 179.6h1M72.9 173.3h2M73.4 179.6h.5M73.4 167h.5M73.6 165.3v1M73.6 166.8v.5M73.6 167.8v1M73.6 177.8v1M73.6 179.3v.5M74.4 179.6h18.4"/>
<path d="M74.4 167h18.4M74.7 164.2l.9 .5-1.7 1.9zM75.4 173.3h6M77.3 163.8h1.2M79 163.8h.5M79.2 163.6v.5M79.2 164.6v1.2M80 163.8h24.4M81.3 161.1l.7 .7-2.1 1.4zM81.9 173.3h2M84.4 173.3h.8M89.1 177.1h1l-.5 2.5z"/>
<path d="M89.6 167v3.3M89.6 176.3v3.3M89.6 167l.5 2.6h-1zM101.3 163.8v6.4M101.3 176.1v6.7M101.3 163.8l.4 2.5h-.9zM132.6 178.1h1l-.5 2.5zM133.1 173.5v7.1M137.8 161.9h7.6M137.8 176.9h7.6M140.5 174.4h1l-.5 2.5zM141 161.9v5.6"/>
<path d="M141 173.5v3.4M141 161.9l.5 2.5h-1zM154.3 177.3v10.4M154.9 163.7l2.1 1.5M154.9 163.7l2.3 1.1-.6 .8zM154.9 163.7l4.2 3.1h3M186.7 177.3v10.4M188.3 175.7h14.2M188.3 163.2h14.2M198.8 173.2h1l-.5 2.5zM199.3 163.2v4.3M199.3 173.2v2.5"/>
<path d="M199.3 163.2l.5 2.5h-1zM22.1 186.2h10.5M24.8 183.7h1l-.5 2.5zM32.2 191.9h21.7M32.2 191.9l2.5-.6v1zM32.2 185.8v9.2M33.5 182.8h1.3M35.3 182.8h.5M35.5 180.8v1.3M35.5 182.6v.4M35.5 183.6v1.2M36.2 182.8h1.3"/>
<path d="M41.1 180.3v1M57.4 185v2M57.4 187.5v.6M60.9 191.9h21.7M73.6 180.3v1M77.3 182.8h1.2M79 182.8h.5M79.2 180.8v1.3M79.2 182.6v.4M79.2 183.6v1.2M80 182.8h24.4M80.1 191.3l2.5 .6-2.5 .4z"/>
<path d="M82.6 185.8v9.2M100.8 180.3h.9l-.4 2.5zM114.8 190h4.9M117.2 189.5l2.5 .5-2.5 .5zM119.7 187.7v5.5M122 190l2.5-.5v1zM122 187v6.2M122 190h5M129.9 180.6h19M154.3 184.5h12.7M154.3 184.5l2.4-.5v1zM174 184.5h12.7"/>
<path d="M184.3 184l2.4 .5-2.4 .5zM139.7 206.2v6.4M139.7 206.2l2.2 3.9h-4.4z"/>
</g>
<g fill="#000" stroke="#000" stroke-width=".16">
<path d="M67 18.2l2.5-.5v1zM115 17.7l2.5 .5-2.5 .5zM30.8 30.2l2.5-.5v1zM39.4 29.7l2.5 .5-2.5 .5zM70.4 25.5l2.5-.5v1.1zM104.1 35.7l5-1v2zM111.6 25l2.5 .5-2.5 .6zM150.5 35.8l1 .1-.6 2.4zM50.5 58h1l-.5 2.6zM51 41.6l.5 2.4h-1zM59.5 54.8h1l-.5 2.5zM60 44.8l.5 2.5h-1z"/>
<path d="M76 52.5l2.5-.5v1zM105.4 58.5l2.4-.8-1.9 1.7zM106 52l2.5 .5-2.5 .5zM125.5 38.2l.5 2.5h-1zM150.8 39.3l.4 2.6-1-.1zM104.1 66.4l5-1v2zM115.2 62l2.1 1.4-.7 .7zM125 61.4h1l-.5 2.5zM97.9 100.1l2.5-.5v1zM208.9 99.3l2.5-.5v1zM253.2 98.8l2.5 .5-2.5 .5zM40.4 103.4l5-1v2z"/>
<path d="M40.4 120.9l5-1v2zM72.3 103.6l.7 .7-2 1.6zM87 112.6h1l-.5 2.5zM87.5 117.4l.5 2.5h-1zM117.5 99.6l2.5 .5-2.5 .5zM129.8 114.9h1l-.5 2.5zM130.3 106.8l.5 2.6h-1zM166.1 103.4l5-1v2zM166.1 120.9l5-1v2zM35.5 146.2l2.5-.5v1zM41.1 153.9l2.5-.5v.9zM71.1 153.4l2.5 .5-2.5 .4z"/>
<path d="M76.8 145.7l2.4 .5-2.4 .5zM116.2 150.8l2.5 .5-2.5 .5zM122 151.3l2.5-.5v1zM147 147.7l2.5-.5v1zM150.5 153.8l2.5-.5v1zM188 153.3l2.5 .5-2.5 .5zM191.5 147.2l2.5 .5-2.5 .5zM192.4 159.2l.8 .7-1.9 1.6zM25.3 160.5l.5 2.5h-1zM74.7 164.2l.9 .5-1.7 1.9zM81.3 161.1l.7 .7-2.1 1.4zM89.1 177.1h1l-.5 2.5z"/>
<path d="M89.6 167l.5 2.6h-1zM101.3 163.8l.4 2.5h-.9zM132.6 178.1h1l-.5 2.5zM133.1 158.3l.5 2.5h-1zM140.5 174.4h1l-.5 2.5zM141 161.9l.5 2.5h-1zM154.9 163.7l2.3 1.1-.6 .8zM198.8 173.2h1l-.5 2.5zM199.3 163.2l.5 2.5h-1zM24.8 183.7h1l-.5 2.5zM32.2 191.9l2.5-.6v1zM80.1 191.3l2.5 .6-2.5 .4z"/>
<path d="M100.8 180.3h.9l-.4 2.5zM117.2 189.5l2.5 .5-2.5 .5zM122 190l2.5-.5v1zM154.3 184.5l2.4-.5v1zM184.3 184l2.4 .5-2.4 .5z"/>
</g>
<path d="M193 21.4h65.7" fill="none" stroke="#000" stroke-width=".46"/>
<text font-size="7" x="193" y="20.3">1591XXA Enclosure</text>
<text font-size="3.8" x="227.6" y="202.9">www.hammondmfg.com</text>
<g font-size="3.5" fill="#00f">
<text x="143.5" y="196.1">Max Size PCB. Fits in Box or in Lid.</text>
<text x="150" y="200">Not supplied with Enclosure</text>
</g>
<g font-size="2.8">
<text x="108.6" y="33.3">A</text>
<text x="108.6" y="71">A</text>
<text x="23.4" y="75.9">SIDE VIEW OF BOX</text>
<text x="80" y="76">TOP VIEW OF BOX</text>
<text x="141.9" y="78.5">SECTION A-A</text>
<text x="207.9" y="86">EXPLODED VIEW OF ENCLOSURE</text>
<text x="44.9" y="99.9">B</text>
<text x="172.2" y="99">C</text>
<text x="31.7" y="130.4">SIDE VIEW OF ENCLSOURE</text>
<text x="44.9" y="126.4">B</text>
<text x="100.5" y="127.6">SECTION B-B</text>
<text x="158.2" y="130.3">END VIEW OF ENCLOSURE</text>
<text x="172.2" y="127.3">C</text>
<text x="222.5" y="128.4">SECTION C-C</text>
<text x="41.9" y="202.5">BOTTOM VIEW OF LID</text>
<text x="106.3" y="199.3">SIDE VIEW OF LID</text>
</g>
<text font-size="2.8" fill="#00f" x="206.9" y="135.1">Note:</text>
<g font-size="2.1">
<text x="127.6" y="70.6">Brass Inserts</text>
<text x="85.4" y="92.7">M3 x 10 Machine Screws</text>
</g>
<g font-size="2.1" fill="#00f">
<text x="206.9" y="139.6">Enclosures can be Factory Modified ( Milling, Drilling, Printing etc. )</text>
<text x="206.9" y="142">Solid models of this enclosure available in STEP or IGES.</text>
<text x="206.9" y="144.3">Contact Factory</text>
<text x="225.8" y="144.3">mjm@hammondmfg.com</text>
</g>
<g font-size="1.9">
<text x="237" y="149.2">NOTE</text>
<text x="235.5" y="157.5">1591XXA</text>
</g>
<g font-size="1.7">
<text x="69.4" y="8.6">2</text>
<text x="209" y="8.6">1</text>
<text x="89.6" y="18.4">100.90</text>
<text x="89.6" y="21.2">[3.972]</text>
<text x="89.6" y="28.5">[3.445]</text>
<text x="90.1" y="25.7">87.50</text>
<text x="139.2" y="27.9">AVERAGE WALL THICKNESS</text>
<text x="149.5" y="29.8">2.00</text>
<text x="34.1" y="30.4">22.25</text>
<text x="34.1" y="33.1">[.876]</text>
<text x="149.1" y="32.6">[.079]</text>
<text x="48.4" y="53.5">[1.496]</text>
<text x="48.9" y="50.7">38.00</text>
<text x="57.8" y="49.8">25.00</text>
<text x="57.8" y="52.6">[.984]</text>
<text x="90.1" y="52.7">65.00</text>
<text x="123.3" y="51.2">51.40</text>
<text x="7.4" y="54.6">B</text>
<text x="89.6" y="55.5">[2.559]</text>
<text x="122.8" y="54">[2.023]</text>
<text x="270.8" y="54.6">B</text>
<text x="123.2" y="98.2">NARROWEST INSIDE DIMESNION</text>
<text x="135.1" y="100.1">44.22</text>
<text x="218.3" y="99.9">NARROWEST INSIDE DIMENSION</text>
<text x="230.1" y="101.8">93.72</text>
<text x="85.8" y="107.3">4.50</text>
<text x="134.6" y="102.9">[1.741]</text>
<text x="229.6" y="104.6">[3.690]</text>
<text x="85.3" y="110.1">[.177]</text>
<text x="128.2" y="122">21.00</text>
<text x="128.2" y="124.8">[.827]</text>
<text x="123.9" y="127.1">INSIDE HEIGHT</text>
<text x="54.7" y="149.1">[3.445]</text>
<text x="55.2" y="146.3">87.50</text>
<text x="168.3" y="147.9">94.00</text>
<text x="55.2" y="154">65.00</text>
<text x="108.6" y="154.2">[.256]</text>
<text x="109.1" y="151.4">6.50</text>
<text x="167.8" y="150.7">[3.701]</text>
<text x="168.3" y="154">80.00</text>
<text x="201.2" y="153.8">R4.00</text>
<text x="54.7" y="156.8">[2.559]</text>
<text x="167.8" y="156.8">[3.150]</text>
<text x="201.3" y="156.6">[.157]</text>
<text x="7.4" y="162.5">A</text>
<text x="270.8" y="162.5">A</text>
<text x="23.1" y="173.5">51.40</text>
<text x="87.5" y="172.3">25.00</text>
<text x="99.1" y="172.2">38.00</text>
<text x="130.5" y="172.4">[1.752]</text>
<text x="131" y="169.6">44.50</text>
<text x="138.3" y="172.4">[1.181]</text>
<text x="138.8" y="169.6">30.00</text>
<text x="163.1" y="170.2">[.138]</text>
<text x="197.1" y="169.6">25.00</text>
<text x="197.1" y="172.4">[.984]</text>
<text x="22.6" y="176.3">[2.024]</text>
<text x="87.5" y="175.1">[.984]</text>
<text x="98.6" y="175">[1.496]</text>
<text x="168.3" y="184.6">65.00</text>
<text x="54.7" y="192">100.90</text>
<text x="110.1" y="190.1">4.50</text>
<text x="167.8" y="187.4">[2.559]</text>
<text x="54.7" y="194.8">[3.972]</text>
<text x="109.6" y="192.9">[.177]</text>
<text x="69.4" y="208.5">2</text>
<text x="209" y="208.5">1</text>
</g>
<g font-size="1.6">
<text x="77.3" y="67.2">⌀2.50 ↧ 5.00</text>
<text x="86.3" y="152.1">⌀2.00 ↧ 5.00</text>
<text x="90.7" y="155.7">⌀3.50 THRU</text>
<text x="221.7" y="153.2">Other materials / Colours Available Consult Factory</text>
<text x="222.3" y="151.2">Enclosure molded from FRABS UL 94-V0 Plastic.</text>
<text x="90.7" y="157.9">⌵ ⌀6.00 X 82.0°</text>
<text x="219.2" y="161.5">Black Enclosure - RAL 7011</text>
<text x="252.8" y="161.5">1591XXABK</text>
<text x="162.9" y="167.1">⌀3.50</text>
<text x="219.5" y="163.4">Gray Enclosure - RAL 7035</text>
<text x="252.8" y="163.5">1591XXAGY</text>
<text x="214.6" y="170.3">Black Enclosure Cover Screws (Pkg 100)</text>
<text x="214.9" y="172.8">Gray Enclosure Cover Screws (Pkg 100)</text>
<text x="226.1" y="168.2">For Flame Retardent ABS (UL94-V0)</text>
<text x="251.9" y="170.3">1591MS100BK</text>
<text x="253" y="172.8">1591MS100</text>
<text x="218.1" y="178.9">[#4 x 1/4&quot; self-tapping (6.4mm)]</text>
<text x="222.4" y="176.9">P.C. Board Screws</text>
<text x="249" y="178.9">1593ATS100 (Pkg 100)</text>
<text x="249.8" y="177">1593ATS50 (Pkg 50)</text>
</g>
<g font-size="1.6" fill="#fff">
<text x="232.2" y="159.6">1590XXA Enclosure</text>
<text x="233.9" y="165.5">ACCESSORIES</text>
<text x="228.3" y="175">P.C. Board Screws (All Boxes)</text>
</g>
</svg>
